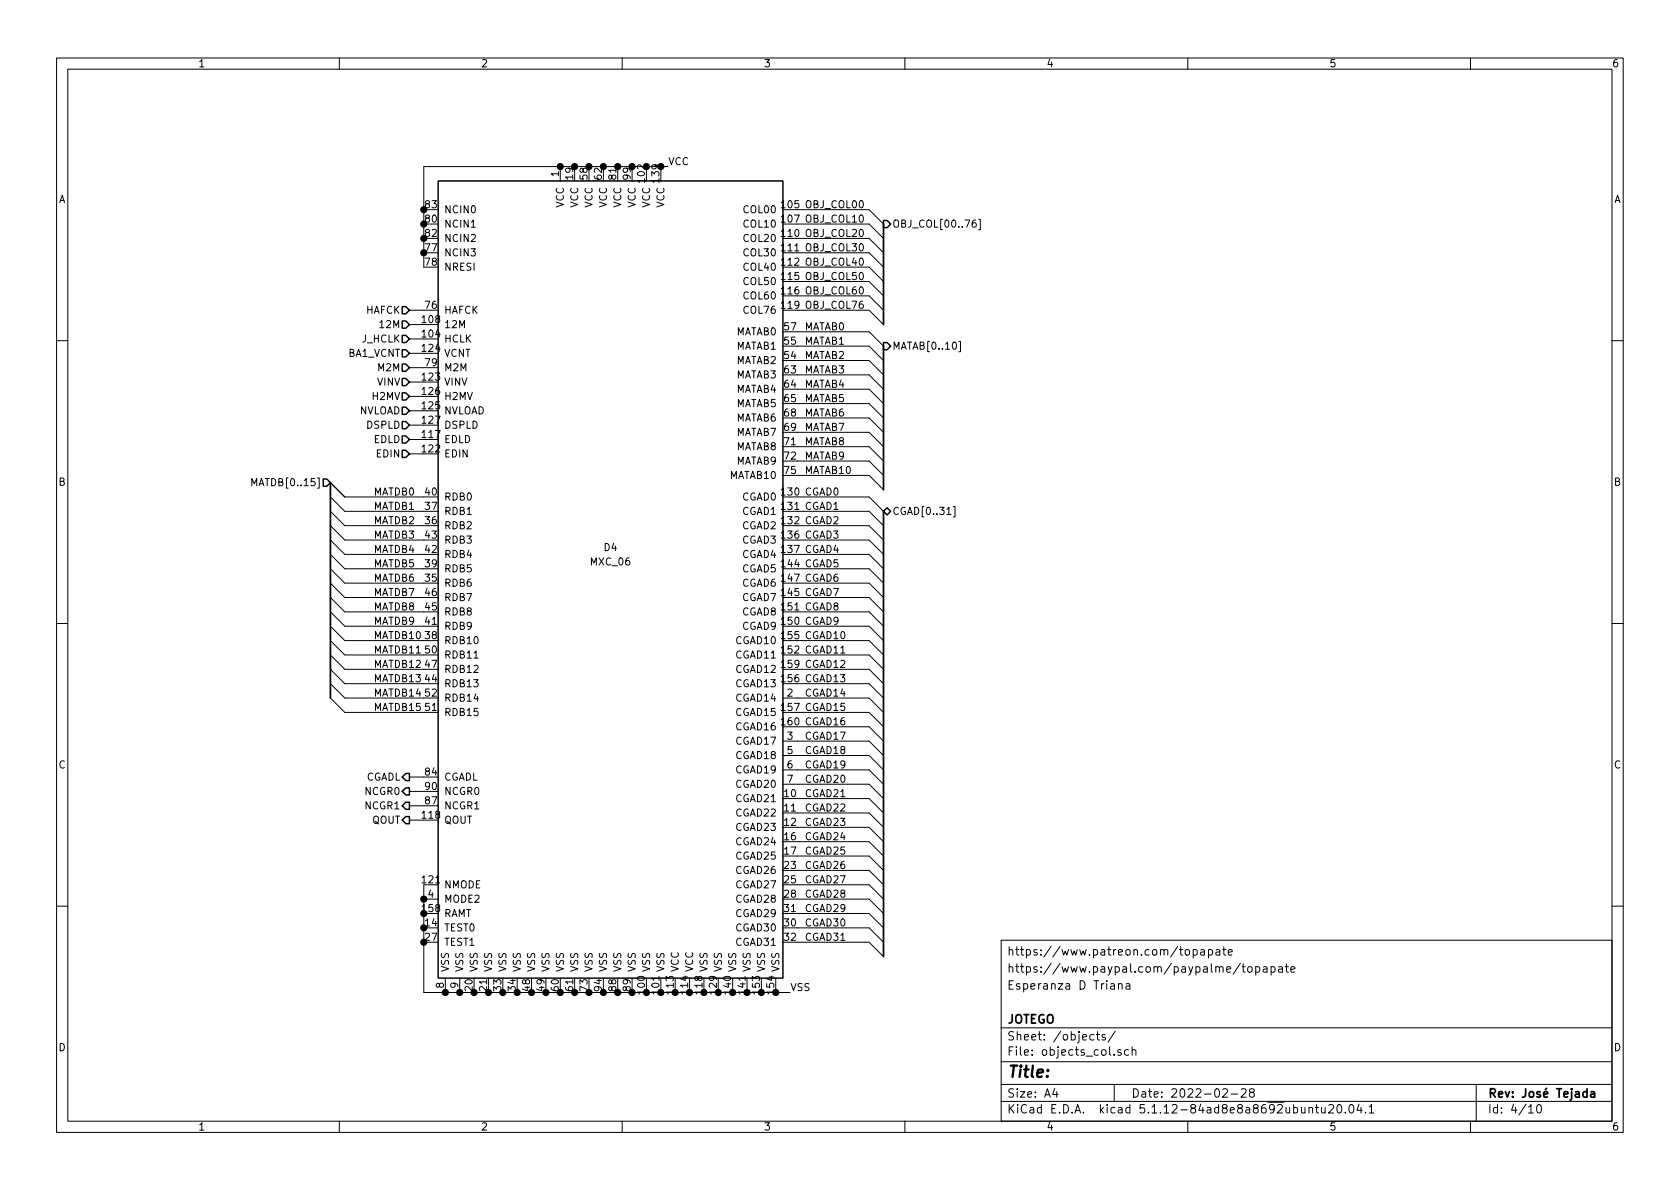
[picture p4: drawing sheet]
<svg xmlns="http://www.w3.org/2000/svg" width="297mm" height="210mm" viewBox="0 0 297 210" stroke-linecap="round" stroke-linejoin="round" font-family="sans-serif">
<g fill="none" stroke="#000" stroke-width=".18">
<path d="M10 10.3h277v189.9h-277zM12 12.2h273v186.1h-273zM60 10.3v1.9M110 10.3v1.9M160 10.3v1.9M210 10.3v1.9M260 10.3v1.9M77.5 32h60.9v141h-60.9zM99.1 29.5v2.5M118.1 29.5h-43.2v17.7M141 37.1h12.7l2.5 2.5M141 39.6h12.7l2.5 2.6"/>
<path d="M172.5 38.9h-.2a.79 .79 0 0 0-.2 1.3l.4-.1 .1-.5-.2-.2h-.3l-.2 .2M173.1 38.8h.2v1.8h-.2M72.4 54.9h2.5M72.4 57.4h2.5M72.4 59.9h2.5M141 58.7h12.7l2.5 2.5M141 54.9h12.7l2.5 2.5M141 42.2h12.7l2.5 2.5M141 44.7h12.7l2.5 2.5M141 47.2h12.7l2.5 2.6M141 49.8h12.7l2.5 2.5M141 52.3h12.7l2.5 2.6"/>
<path d="M10 60.2h2M72.4 67.6h2.5M72.4 62.5h2.5M72.4 65h2.5M72.4 70.1h2.5M72.4 72.6h2.5M72.4 75.2h2.5M72.4 77.7h2.5M141 61.2h12.7l2.5 2.5M141 63.7h12.7l2.5 2.6M141 66.3h12.7l2.5 2.5M141 68.8h12.7l2.5 2.6"/>
<path d="M141 71.4h12.7l2.5 2.5M141 73.9h12.7l2.5 2.5M141 76.4h12.7l2.5 2.6M141 79h12.7l2.5 2.5M169.5 60.4h.3v1.8h-.3M285 60.2h2M44.5 85.9v-1.3l.5 .9 .4-.9v1.3M58.4 85.3l2.6 2.6h13.9M58.4 87.9l2.6 2.5h13.9M58.4 90.4l2.6 2.6h13.9M58.4 93l2.6 2.5h13.9M58.4 95.5l2.6 2.5h13.9"/>
<path d="M58.4 98l2.6 2.6h13.9M72.4 80.3h2.5M141 84.1h12.7l2.5 2.5M141 81.5h12.7l2.5 2.6M141 87.9h12.7l2.5 2.5M141 90.4h12.7l2.5 2.6M141 93h12.7l2.5 2.5M141 95.5h12.7l2.5 2.5M141 98h12.7l2.5 2.6M168.6 89.6h.3v1.8h-.3M10 110.3h2M58.4 113.3l2.6 2.5h13.9"/>
<path d="M58.4 115.8l2.6 2.6h13.9M58.4 118.4l2.6 2.5h13.9M58.4 110.7l2.6 2.6h13.9M58.4 108.2l2.6 2.5h13.9M58.4 100.6l2.6 2.5h13.9M58.4 103.1l2.6 2.6h13.9M58.4 105.7l2.6 2.5h13.9M83.8 116.4h.7M141 115.8h12.7l2.5 2.6M141 118.4h12.7l2.5 2.5M141 113.3h12.7l2.5 2.5M141 110.7h12.7l2.5 2.6"/>
<path d="M141 100.6h12.7l2.5 2.5M141 103.1h12.7l2.5 2.6M141 105.7h12.7l2.5 2.5M141 108.2h12.7l2.5 2.5M285 110.3h2M58.4 120.9l2.6 2.5h13.9M58.4 123.4l2.6 2.6h13.9M72.4 137.4h2.5M72.4 139.9h2.5M138.4 123.4h15.3l2.5 2.6M138.4 131.1h15.3l2.5 2.5M138.4 133.6h15.3l2.5 2.5"/>
<path d="M138.4 136.1h15.3l2.5 2.6M138.4 138.7h15.3l2.5 2.5M141 120.9h12.7l2.5 2.5M141 126h12.7l2.5 2.5M141 128.5h12.7l2.5 2.6M72.4 142.5h2.5M72.4 145h2.5M74.9 159h2.6M74.9 156.5v19h64.8M141 159h12.7l2.5 2.5M141 141.2h12.7l2.5 2.6M141 143.8h12.7l2.5 2.5"/>
<path d="M141 146.3h12.7l2.5 2.5M141 148.8h12.7l2.5 2.6M141 151.4h12.7l2.5 2.5M141 153.9h12.7l2.5 2.6M141 156.5h12.7l2.5 2.5M10 160.2h2M78.7 173v2.5M81.3 173v2.5M141 161.5h12.7l2.5 2.6M141 166.6h12.7l2.5 2.6M141 164.1h12.7l2.5 2.5M177 166.3h108v32h-108z"/>
<path d="M197.8 174.1l.2-.2 .3 .1 .1 .9M197.8 173.9v1M199.1 174h.6l.1 .9M199.8 174.3l-.5 .1-.2 .2v.2l.2 .1 .5-.1M211 168l.4-.1 .3 .3-.1 .6-.2 .1-.4-.1M211 167.9v1.5M212.3 168h.6l.1 .9M213 168.3h-.5l-.3 .2 .3 .4 .5-.1M213.7 168l.4-.1 .3 .3-.1 .6-.2 .1-.4-.1M213.7 167.9v1.5M215 168h.6l.1 .9M215.7 168.3h-.5a.29 .29 0 0 0-.3 .3 .29 .29 0 0 0 .3 .3l.5-.1"/>
<path d="M216.2 167.9h.5M216.4 167.4v1.3l.3 .2M217.2 168.4l.7-.1-.1-.3-.4-.1-.2 .2v.7h.6M219.3 170.4l-1.3 1.9M219.6 170.9h.6M219.8 170.4v1.3l.4 .2M220.7 171.1l.2-.2 .4 .2v.7l-.2 .1-.4-.1zM222 171l.5-.1 .2 .3-.1 .7h-.6M222 170.9v1.5M223.4 171h.6v.9M224 171.3l-.5 .1a.29 .29 0 0 0-.2 .2 .29 .29 0 0 0 .2 .3h.5M224.7 171l.5-.1 .3 .3-.1 .6-.2 .1h-.5"/>
<path d="M224.7 170.9v1.5M226.1 171h.6v.9M226.7 171.3l-.5 .1-.2 .2 .1 .3h.1h.5M227.2 170.9h.6M227.5 170.4v1.3l.3 .2M228.2 171.4l.8-.1-.1-.3-.5-.1-.2 .2 .1 .8h.6M285 160.2h2M60 198.3v1.9M110 198.3v1.9M160 198.3v1.9M177 194.8h108M177 191.8h108"/>
<path d="M177 187.8h108M177 181.8h108M186.5 192.5l-.4 1h1M186.8 193v1M193.4 183l-.4-.1-.3 .3 .1 .6 .2 .1 .4-.1M193.8 182.9h.6M194.1 182.4v1.3l.3 .2M195.4 183l-.4-.1-.2 .2 .1 .3 .5 .1v.3h-.6M197 191.8v3M197.2 182.3l-1.3 2M198.2 185.7a.37 .37 0 0 0-.6 .1l.1 .2 .5 .2 .1 .1-.3 .3-.4-.1M199.5 185.7l-.4-.1-.3 .3 .1 .6 .2 .1 .4-.1"/>
<path d="M200.2 185.7h.1a.37 .37 0 0 1 .5 .1v.8M200.2 185.1v1.5M210 198.3v1.9M216.2 192.7l.2-.2h.4l.2 .5-.9 1h.9M217.7 193.5h1.1M219.5 192.7l.2-.2h.3l.3 .2v.3v.2l-.9 .8h.9M221.2 193.2l-.3-.3 .1-.2 .2-.2 .4 .1 .2 .2-.1 .2-.6 .2a.48 .48 0 0 0-.1 .7l.2 .1 .5-.1a.48 .48 0 0 0-.1-.7h-.1M231.4 196l.2-.2 .4 .1 .1 .9M231.4 195.8v1M232.6 195.8h.5M232.8 195.3v1.3l.3 .2M233.7 195.8v.8a.37 .37 0 0 0 .6 .1"/>
<path d="M234.3 195.8v1M234.9 195.5l.3-.2h.3l.2 .2 .1 .3-.1 .2-.8 .8h.9M236.5 195.5l.2-.2a.8 .8 0 0 1 .6 .8 .8 .8 0 0 1-.6 .7l-.2-.1-.1-.4zM237.9 196.7v.1M238.7 195.5l.2-.2a.8 .8 0 0 1 .5 .8 .8 .8 0 0 1-.5 .7l-.2-.1-.2-.4zM240.3 195.2l-.4 1.1h1M240.6 195.8v1M241.4 196.7v.1M242.1 195.8l.4-.5v1.5M242.1 196.8h.8M260 198.3v1.9M261 191.8v6.5"/>
<path d="M270.3 195.8l.4-.5v1.5M270.3 196.8h.8M271.8 195.5l.4-.2a.94 .94 0 0 1 0 1.5 .79 .79 0 0 1-.4-1.3z"/>
</g>
<path d="M156.2 39.6v17.8M156.2 61.2v25.4M58.4 85.3v38.1M156.2 90.4v78.8M281.3 193.1h.6v.9M281.9 193.4l-.4 .1-.3 .2 .3 .3 .4-.1" fill="none" stroke="#000" stroke-width=".3"/>
<g fill="none" stroke="#000" stroke-width=".25">
<path d="M156.2 39h.6l.7 .6-.7 .7h-.6zM71.1 59.3h.7l.6 .6-.6 .7h-.7zM71.1 56.8h.7l.6 .6-.6 .6h-.7zM71.1 54.2h.7l.6 .7-.6 .6h-.7zM71.1 79.6h.7l.6 .7-.6 .6h-.7zM71.1 77.1h.7l.6 .6-.6 .7h-.7zM71.1 74.5h.7l.6 .7-.6 .6h-.7zM71.1 72h.7l.6 .6-.6 .7h-.7zM71.1 66.9h.7l.6 .7-.6 .6h-.7zM71.1 64.4h.7l.6 .6-.6 .7h-.7zM71.1 61.8h.7l.6 .7-.6 .6h-.7zM71.1 69.5h.7l.6 .6-.6 .6h-.7z"/>
<path d="M156.2 60.6h.6l.7 .6-.7 .6h-.6zM57.1 84.7h.7l.6 .6-.6 .7h-.7zM156.8 89.8l.7 .6-.7 .7-.6-.7zM71.1 139.9l.7-.6h.6v1.3h-.6zM71.8 136.8h.6v1.2h-.6l-.7-.6zM71.1 145l.7-.6h.6v1.3h-.6zM71.8 141.9h.6v1.2h-.6l-.7-.6z"/>
</g>
<g fill="#000" stroke="#000" stroke-width=".25">
<circle cx="74.9" cy="39.6" r=".51"/>
<circle cx="74.9" cy="37.1" r=".51"/>
<circle cx="99.1" cy="29.5" r=".51"/>
<circle cx="101.6" cy="29.5" r=".51"/>
<circle cx="104.1" cy="29.5" r=".51"/>
<circle cx="106.7" cy="29.5" r=".51"/>
<circle cx="109.2" cy="29.5" r=".51"/>
<circle cx="111.8" cy="29.5" r=".51"/>
<circle cx="114.3" cy="29.5" r=".51"/>
<circle cx="116.8" cy="29.5" r=".51"/>
<circle cx="74.9" cy="44.7" r=".51"/>
<circle cx="74.9" cy="42.2" r=".51"/>
<circle cx="74.9" cy="159" r=".51"/>
<circle cx="74.9" cy="166.6" r=".51"/>
<circle cx="74.9" cy="161.5" r=".51"/>
<circle cx="74.9" cy="164.1" r=".51"/>
<circle cx="78.7" cy="175.5" r=".51"/>
<circle cx="81.3" cy="175.5" r=".51"/>
<circle cx="83.8" cy="175.5" r=".51"/>
<circle cx="86.4" cy="175.5" r=".51"/>
<circle cx="88.9" cy="175.5" r=".51"/>
<circle cx="91.4" cy="175.5" r=".51"/>
<circle cx="94" cy="175.5" r=".51"/>
<circle cx="96.5" cy="175.5" r=".51"/>
<circle cx="99.1" cy="175.5" r=".51"/>
<circle cx="101.6" cy="175.5" r=".51"/>
<circle cx="104.1" cy="175.5" r=".51"/>
<circle cx="106.7" cy="175.5" r=".51"/>
<circle cx="109.2" cy="175.5" r=".51"/>
<circle cx="111.8" cy="175.5" r=".51"/>
<circle cx="114.3" cy="175.5" r=".51"/>
<circle cx="116.8" cy="175.5" r=".51"/>
<circle cx="119.4" cy="175.5" r=".51"/>
<circle cx="121.9" cy="175.5" r=".51"/>
<circle cx="124.5" cy="175.5" r=".51"/>
<circle cx="127" cy="175.5" r=".51"/>
<circle cx="129.5" cy="175.5" r=".51"/>
<circle cx="132.1" cy="175.5" r=".51"/>
<circle cx="134.6" cy="175.5" r=".51"/>
<circle cx="137.2" cy="175.5" r=".51"/>
</g>
<text font-size="2.8" x="178" y="190.5">Title:</text>
<g font-size="2.1">
<text x="178" y="172">https://www.paypal.com/paypalme/topapate</text>
<text x="178" y="169">https://www.patreon.com/topapate</text>
<text x="178" y="175">Esperanza D Triana</text>
<text x="178" y="184">Sheet: /objects/</text>
<text x="178" y="181">JOTEGO</text>
<text x="178" y="186.7">File: objects_col.sch</text>
<text x="178" y="196.9">KiCad E.D.A. kicad 5.1.12-84ad8e8a8692ubuntu20.04.1</text>
<text x="178" y="194.1">Size: A4</text>
<text x="200" y="194.1">Date: 2022-02-28</text>
<text x="263" y="194.1">Rev: José Tejada</text>
<text x="263" y="196.9">Id: 4/10</text>
</g>
<g font-size="1.8">
<text x="35" y="11.9">1</text>
<text x="85" y="11.9">2</text>
<text x="135" y="11.9">3</text>
<text x="185" y="11.9">4</text>
<text x="235" y="11.9">5</text>
<text x="285" y="11.9">6</text>
<text x="118.1" y="29.2">VCC</text>
<text x="10.4" y="35.9">A</text>
<text x="98.8" y="31.2" transform="rotate(-90 98.8 31.2)">1</text>
<text x="101.3" y="31.7" transform="rotate(-90 101.3 31.7)">19</text>
<text x="103.9" y="31.7" transform="rotate(-90 103.9 31.7)">58</text>
<text x="106.4" y="31.7" transform="rotate(-90 106.4 31.7)">62</text>
<text x="109" y="31.7" transform="rotate(-90 109 31.7)">81</text>
<text x="111.5" y="31.7" transform="rotate(-90 111.5 31.7)">99</text>
<text x="114" y="32.2" transform="rotate(-90 114 32.2)">102</text>
<text x="116.6" y="32.2" transform="rotate(-90 116.6 32.2)">139</text>
<text x="285.4" y="35.9">A</text>
<text x="75.2" y="39.4">80</text>
<text x="75.2" y="41.9">82</text>
<text x="75.2" y="36.8">83</text>
<text x="78.5" y="40.3">NCIN1</text>
<text x="78.5" y="37.7">NCIN0</text>
<text x="99.7" y="36.7" transform="rotate(-90 99.7 36.7)">VCC</text>
<text x="102.2" y="36.7" transform="rotate(-90 102.2 36.7)">VCC</text>
<text x="104.8" y="36.7" transform="rotate(-90 104.8 36.7)">VCC</text>
<text x="107.3" y="36.7" transform="rotate(-90 107.3 36.7)">VCC</text>
<text x="109.9" y="36.7" transform="rotate(-90 109.9 36.7)">VCC</text>
<text x="112.4" y="36.7" transform="rotate(-90 112.4 36.7)">VCC</text>
<text x="114.9" y="36.7" transform="rotate(-90 114.9 36.7)">VCC</text>
<text x="117.5" y="36.7" transform="rotate(-90 117.5 36.7)">VCC</text>
<text x="131.7" y="37.7">COL00</text>
<text x="131.7" y="40.3">COL10</text>
<text x="138.2" y="36.8">105 OBJ_COL00</text>
<text x="138.2" y="39.4">107 OBJ_COL10</text>
<text x="138.2" y="41.9">110 OBJ_COL20</text>
<text x="157.7" y="40.3">OBJ_COL[00..76]</text>
<text x="75.2" y="44.4">77</text>
<text x="75.2" y="47">78</text>
<text x="78.5" y="45.3">NCIN3</text>
<text x="78.5" y="47.9">NRESI</text>
<text x="78.5" y="42.8">NCIN2</text>
<text x="131.7" y="42.8">COL20</text>
<text x="131.7" y="45.3">COL30</text>
<text x="131.7" y="47.9">COL40</text>
<text x="138.2" y="44.4">111 OBJ_COL30</text>
<text x="138.2" y="47">112 OBJ_COL40</text>
<text x="131.7" y="50.4">COL50</text>
<text x="131.7" y="53">COL60</text>
<text x="138.2" y="49.5">115 OBJ_COL50</text>
<text x="138.2" y="52.1">116 OBJ_COL60</text>
<text x="64.7" y="55.5">HAFCK</text>
<text x="67.4" y="58">12M</text>
<text x="74.7" y="59.7">104</text>
<text x="74.7" y="57.1">108</text>
<text x="75.2" y="54.6">76</text>
<text x="78.5" y="58">12M</text>
<text x="78.5" y="55.5">HAFCK</text>
<text x="130" y="59.3">MATAB0</text>
<text x="131.7" y="55.5">COL76</text>
<text x="138.2" y="54.6">119 OBJ_COL76</text>
<text x="138.7" y="58.4">57</text>
<text x="142.2" y="58.4">MATAB0</text>
<text x="61.5" y="63.1">BA1_VCNT</text>
<text x="64" y="60.6">J_HCLK</text>
<text x="66.9" y="65.7">M2M</text>
<text x="74.7" y="62.2">124</text>
<text x="75.2" y="64.8">79</text>
<text x="78.5" y="60.6">HCLK</text>
<text x="78.5" y="63.1">VCNT</text>
<text x="78.5" y="65.7">M2M</text>
<text x="130" y="64.4">MATAB2</text>
<text x="130" y="61.8">MATAB1</text>
<text x="138.7" y="63.5">54</text>
<text x="138.7" y="61">55</text>
<text x="142.2" y="63.5">MATAB2</text>
<text x="142.2" y="61">MATAB1</text>
<text x="157.7" y="61.8">MATAB[0..10]</text>
<text x="66" y="70.7">H2MV</text>
<text x="66.7" y="68.2">VINV</text>
<text x="74.7" y="67.3">123</text>
<text x="74.7" y="69.8">126</text>
<text x="78.5" y="68.2">VINV</text>
<text x="78.5" y="70.7">H2MV</text>
<text x="130" y="66.9">MATAB3</text>
<text x="130" y="69.5">MATAB4</text>
<text x="138.7" y="66">63</text>
<text x="138.7" y="68.6">64</text>
<text x="138.7" y="71.1">65</text>
<text x="142.2" y="66">MATAB3</text>
<text x="142.2" y="68.6">MATAB4</text>
<text x="142.2" y="71.1">MATAB5</text>
<text x="63.4" y="73.3">NVLOAD</text>
<text x="64.9" y="75.8">DSPLD</text>
<text x="74.7" y="77.5">117</text>
<text x="74.7" y="72.4">125</text>
<text x="74.7" y="74.9">127</text>
<text x="78.5" y="73.3">NVLOAD</text>
<text x="78.5" y="75.8">DSPLD</text>
<text x="130" y="72">MATAB5</text>
<text x="130" y="74.5">MATAB6</text>
<text x="130" y="77.1">MATAB7</text>
<text x="138.7" y="73.7">68</text>
<text x="138.7" y="76.2">69</text>
<text x="142.2" y="73.7">MATAB6</text>
<text x="142.2" y="76.2">MATAB7</text>
<text x="66" y="78.4">EDLD</text>
<text x="66.6" y="80.9">EDIN</text>
<text x="74.7" y="80">122</text>
<text x="78.5" y="78.4">EDLD</text>
<text x="78.5" y="80.9">EDIN</text>
<text x="130" y="79.6">MATAB8</text>
<text x="130" y="82.2">MATAB9</text>
<text x="138.7" y="78.7">71</text>
<text x="138.7" y="81.3">72</text>
<text x="138.7" y="83.8">75</text>
<text x="142.2" y="83.8">MATAB10</text>
<text x="142.2" y="78.7">MATAB8</text>
<text x="142.2" y="81.3">MATAB9</text>
<text x="10.4" y="85.9">B</text>
<text x="45.4" y="86">MATDB[0..15]</text>
<text x="66" y="87.6">MATDB0</text>
<text x="75.2" y="87.6">40</text>
<text x="78.5" y="88.5">RDB0</text>
<text x="129.1" y="84.7">MATAB10</text>
<text x="131.2" y="88.5">CGAD0</text>
<text x="138.2" y="87.6">130 CGAD0</text>
<text x="285.4" y="85.9">B</text>
<text x="66" y="95.2">MATDB3</text>
<text x="66" y="92.7">MATDB2</text>
<text x="66" y="90.2">MATDB1</text>
<text x="75.2" y="92.7">36</text>
<text x="75.2" y="90.2">37</text>
<text x="75.2" y="95.2">43</text>
<text x="78.5" y="93.6">RDB2</text>
<text x="78.5" y="91.1">RDB1</text>
<text x="131.2" y="91.1">CGAD1</text>
<text x="131.2" y="93.6">CGAD2</text>
<text x="138.2" y="90.2">131 CGAD1</text>
<text x="138.2" y="92.7">132 CGAD2</text>
<text x="138.2" y="95.2">136 CGAD3</text>
<text x="157.7" y="91.1">CGAD[0..31]</text>
<text x="66" y="100.3">MATDB5</text>
<text x="66" y="97.8">MATDB4</text>
<text x="75.2" y="100.3">39</text>
<text x="75.2" y="97.8">42</text>
<text x="78.5" y="101.2">RDB5</text>
<text x="78.5" y="98.7">RDB4</text>
<text x="78.5" y="96.1">RDB3</text>
<text x="104.5" y="100">MXC_06</text>
<text x="106.8" y="97.5">D4</text>
<text x="131.2" y="96.1">CGAD3</text>
<text x="131.2" y="98.7">CGAD4</text>
<text x="131.2" y="101.2">CGAD5</text>
<text x="138.2" y="97.8">137 CGAD4</text>
<text x="138.2" y="100.3">144 CGAD5</text>
<text x="66" y="107.9">MATDB8</text>
<text x="66" y="105.4">MATDB7</text>
<text x="66" y="102.9">MATDB6</text>
<text x="75.2" y="102.9">35</text>
<text x="75.2" y="107.9">45</text>
<text x="75.2" y="105.4">46</text>
<text x="78.5" y="103.8">RDB6</text>
<text x="78.5" y="106.3">RDB7</text>
<text x="131.2" y="106.3">CGAD7</text>
<text x="131.2" y="103.8">CGAD6</text>
<text x="138.2" y="105.4">145 CGAD7</text>
<text x="138.2" y="102.9">147 CGAD6</text>
<text x="138.2" y="107.9">151 CGAD8</text>
<text x="66" y="110.5">MATDB9</text>
<text x="66" y="113">MATDB10</text>
<text x="75.2" y="113">38</text>
<text x="75.2" y="110.5">41</text>
<text x="78.5" y="113.9">RDB10</text>
<text x="78.5" y="111.4">RDB9</text>
<text x="78.5" y="108.8">RDB8</text>
<text x="130.3" y="113.9">CGAD10</text>
<text x="131.2" y="111.4">CGAD9</text>
<text x="131.2" y="108.8">CGAD8</text>
<text x="138.2" y="110.5">150 CGAD9</text>
<text x="138.2" y="113">155 CGAD10</text>
<text x="66" y="118.1">MATDB12</text>
<text x="66" y="115.6">MATDB11</text>
<text x="75.2" y="118.1">47</text>
<text x="75.2" y="115.6">50</text>
<text x="78.5" y="119">RDB12</text>
<text x="78.5" y="116.5">RDB11</text>
<text x="130.3" y="116.5">CGAD11</text>
<text x="130.3" y="119">CGAD12</text>
<text x="138.2" y="115.6">152 CGAD11</text>
<text x="138.2" y="118.1">159 CGAD12</text>
<text x="66" y="125.7">MATDB15</text>
<text x="66" y="123.2">MATDB14</text>
<text x="66" y="120.6">MATDB13</text>
<text x="75.2" y="120.6">44</text>
<text x="75.2" y="125.7">51</text>
<text x="75.2" y="123.2">52</text>
<text x="78.5" y="121.5">RDB13</text>
<text x="78.5" y="124.1">RDB14</text>
<text x="130.3" y="121.5">CGAD13</text>
<text x="130.3" y="124.1">CGAD14</text>
<text x="138.2" y="120.6">156 CGAD13</text>
<text x="138.2" y="125.7">157 CGAD15</text>
<text x="139.2" y="123.2">2</text>
<text x="142.2" y="123.2">CGAD14</text>
<text x="78.5" y="126.6">RDB15</text>
<text x="130.3" y="126.6">CGAD15</text>
<text x="130.3" y="129.2">CGAD16</text>
<text x="130.3" y="131.7">CGAD17</text>
<text x="138.2" y="128.3">160 CGAD16</text>
<text x="139.2" y="130.8">3</text>
<text x="142.2" y="130.8">CGAD17</text>
<text x="10.4" y="135.9">C</text>
<text x="75.2" y="137.2">84</text>
<text x="130.3" y="134.2">CGAD18</text>
<text x="130.3" y="136.8">CGAD19</text>
<text x="139.2" y="133.3">5</text>
<text x="139.2" y="135.9">6</text>
<text x="142.2" y="133.3">CGAD18</text>
<text x="142.2" y="135.9">CGAD19</text>
<text x="285.4" y="135.9">C</text>
<text x="64.6" y="138">CGADL</text>
<text x="64.7" y="143.1">NCGR1</text>
<text x="64.7" y="140.6">NCGR0</text>
<text x="75.2" y="142.2">87</text>
<text x="75.2" y="139.7">90</text>
<text x="78.5" y="138">CGADL</text>
<text x="78.5" y="143.1">NCGR1</text>
<text x="78.5" y="140.6">NCGR0</text>
<text x="130.3" y="141.9">CGAD21</text>
<text x="130.3" y="139.3">CGAD20</text>
<text x="138.7" y="141">10</text>
<text x="138.7" y="143.5">11</text>
<text x="139.2" y="138.4">7</text>
<text x="142.2" y="138.4">CGAD20</text>
<text x="142.2" y="141">CGAD21</text>
<text x="142.2" y="143.5">CGAD22</text>
<text x="65.8" y="145.7">QOUT</text>
<text x="74.7" y="144.8">118</text>
<text x="78.5" y="145.7">QOUT</text>
<text x="130.3" y="144.4">CGAD22</text>
<text x="130.3" y="146.9">CGAD23</text>
<text x="130.3" y="149.5">CGAD24</text>
<text x="138.7" y="146">12</text>
<text x="138.7" y="148.6">16</text>
<text x="142.2" y="146">CGAD23</text>
<text x="142.2" y="148.6">CGAD24</text>
<text x="130.3" y="152">CGAD25</text>
<text x="130.3" y="154.6">CGAD26</text>
<text x="138.7" y="151.1">17</text>
<text x="138.7" y="153.7">23</text>
<text x="142.2" y="151.1">CGAD25</text>
<text x="142.2" y="153.7">CGAD26</text>
<text x="74.7" y="156.2">121</text>
<text x="74.7" y="161.3">158</text>
<text x="75.7" y="158.7">4</text>
<text x="78.5" y="157.1">NMODE</text>
<text x="78.5" y="159.6">MODE2</text>
<text x="130.3" y="157.1">CGAD27</text>
<text x="130.3" y="159.6">CGAD28</text>
<text x="138.7" y="156.2">25</text>
<text x="138.7" y="158.7">28</text>
<text x="138.7" y="161.3">31</text>
<text x="142.2" y="156.2">CGAD27</text>
<text x="142.2" y="158.7">CGAD28</text>
<text x="142.2" y="161.3">CGAD29</text>
<text x="75.2" y="163.8">14</text>
<text x="75.2" y="166.4">27</text>
<text x="78.5" y="164.7">TEST0</text>
<text x="78.5" y="162.2">RAMT</text>
<text x="78.5" y="167.3">TEST1</text>
<text x="130.3" y="164.7">CGAD30</text>
<text x="130.3" y="162.2">CGAD29</text>
<text x="130.3" y="167.3">CGAD31</text>
<text x="138.7" y="163.8">30</text>
<text x="138.7" y="166.4">32</text>
<text x="142.2" y="163.8">CGAD30</text>
<text x="142.2" y="166.4">CGAD31</text>
<text x="79.4" y="172" transform="rotate(-90 79.4 172)">VSS</text>
<text x="81.9" y="172" transform="rotate(-90 81.9 172)">VSS</text>
<text x="84.5" y="172" transform="rotate(-90 84.5 172)">VSS</text>
<text x="87" y="172" transform="rotate(-90 87 172)">VSS</text>
<text x="89.5" y="172" transform="rotate(-90 89.5 172)">VSS</text>
<text x="92.1" y="172" transform="rotate(-90 92.1 172)">VSS</text>
<text x="94.6" y="172" transform="rotate(-90 94.6 172)">VSS</text>
<text x="97.2" y="172" transform="rotate(-90 97.2 172)">VSS</text>
<text x="99.7" y="172" transform="rotate(-90 99.7 172)">VSS</text>
<text x="102.2" y="172" transform="rotate(-90 102.2 172)">VSS</text>
<text x="104.8" y="172" transform="rotate(-90 104.8 172)">VSS</text>
<text x="107.3" y="172" transform="rotate(-90 107.3 172)">VSS</text>
<text x="109.9" y="172" transform="rotate(-90 109.9 172)">VSS</text>
<text x="112.4" y="172" transform="rotate(-90 112.4 172)">VSS</text>
<text x="114.9" y="172" transform="rotate(-90 114.9 172)">VSS</text>
<text x="117.5" y="172" transform="rotate(-90 117.5 172)">VSS</text>
<text x="120" y="172" transform="rotate(-90 120 172)">VCC</text>
<text x="122.6" y="172" transform="rotate(-90 122.6 172)">VCC</text>
<text x="125.1" y="172" transform="rotate(-90 125.1 172)">VSS</text>
<text x="127.6" y="172" transform="rotate(-90 127.6 172)">VSS</text>
<text x="130.2" y="172" transform="rotate(-90 130.2 172)">VSS</text>
<text x="132.7" y="172" transform="rotate(-90 132.7 172)">VSS</text>
<text x="135.3" y="172" transform="rotate(-90 135.3 172)">VSS</text>
<text x="137.8" y="172" transform="rotate(-90 137.8 172)">VSS</text>
<text x="78.5" y="174.7" transform="rotate(-90 78.5 174.7)">8</text>
<text x="81" y="174.7" transform="rotate(-90 81 174.7)">9</text>
<text x="83.6" y="175.2" transform="rotate(-90 83.6 175.2)">20</text>
<text x="86.1" y="175.2" transform="rotate(-90 86.1 175.2)">21</text>
<text x="88.6" y="175.2" transform="rotate(-90 88.6 175.2)">33</text>
<text x="91.2" y="175.2" transform="rotate(-90 91.2 175.2)">34</text>
<text x="93.7" y="175.2" transform="rotate(-90 93.7 175.2)">48</text>
<text x="96.3" y="175.2" transform="rotate(-90 96.3 175.2)">49</text>
<text x="98.8" y="175.2" transform="rotate(-90 98.8 175.2)">60</text>
<text x="101.3" y="175.2" transform="rotate(-90 101.3 175.2)">61</text>
<text x="103.9" y="175.2" transform="rotate(-90 103.9 175.2)">73</text>
<text x="106.4" y="175.2" transform="rotate(-90 106.4 175.2)">94</text>
<text x="109" y="175.2" transform="rotate(-90 109 175.2)">88</text>
<text x="111.5" y="175.2" transform="rotate(-90 111.5 175.2)">89</text>
<text x="114" y="175.7" transform="rotate(-90 114 175.7)">100</text>
<text x="116.6" y="175.7" transform="rotate(-90 116.6 175.7)">101</text>
<text x="119.1" y="175.7" transform="rotate(-90 119.1 175.7)">113</text>
<text x="121.7" y="175.7" transform="rotate(-90 121.7 175.7)">114</text>
<text x="124.2" y="175.7" transform="rotate(-90 124.2 175.7)">118</text>
<text x="126.7" y="175.7" transform="rotate(-90 126.7 175.7)">129</text>
<text x="129.3" y="175.7" transform="rotate(-90 129.3 175.7)">140</text>
<text x="131.8" y="175.7" transform="rotate(-90 131.8 175.7)">141</text>
<text x="134.4" y="175.7" transform="rotate(-90 134.4 175.7)">153</text>
<text x="136.9" y="175.7" transform="rotate(-90 136.9 175.7)">154</text>
<text x="139.7" y="175.3">VSS</text>
<text x="10.4" y="185.9">D</text>
<text x="285.4" y="185.9">D</text>
<text x="35" y="199.9">1</text>
<text x="85" y="199.9">2</text>
<text x="135" y="199.9">3</text>
<text x="185" y="199.9">4</text>
<text x="235" y="199.9">5</text>
<text x="285" y="199.9">6</text>
</g>
</svg>
